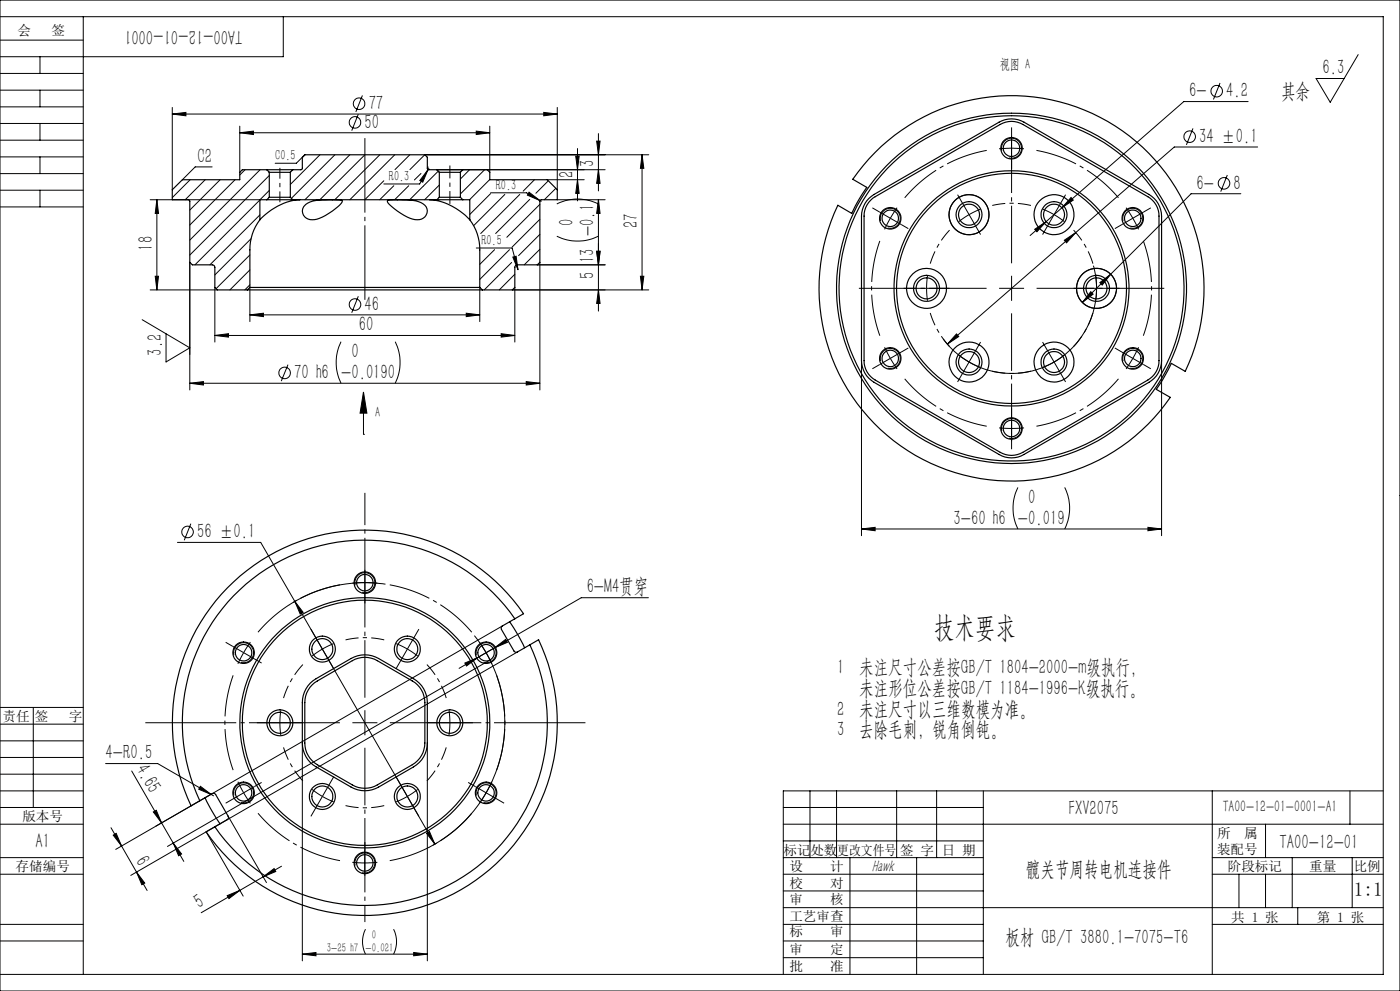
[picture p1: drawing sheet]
<svg xmlns="http://www.w3.org/2000/svg" width="420mm" height="297mm" viewBox="0 0 420 297" stroke-linecap="round" stroke-linejoin="round" font-family="sans-serif">
<g fill="none" stroke="#000" stroke-width=".3">
<path d="M0 0h420v297h-420zM0 12h25M0 5h415v287h-415M12 17v5M25 5v287M85 5v12h-85M407.5 16.4l-8.4 14.3-4.3-7.2h8.5M0 22h25M0 27h25M0 32h25M0 37h25M12 27v5"/>
<path d="M12 37v5M51.7 34.2l4.1-.5v1zM51.7 32.2v24.7M51.7 34.2h115.5M71.9 39.8l4.1-.5v1zM71.9 37.8v13.8M71.9 39.8h75M107.5 34.2l-2 5M108.7 28.6l-1.9 4.9M142.9 39.3l4 .5-4 .5zM146.9 37.8v13.8M163.1 33.7l4.1 .5-4.1 .5z"/>
<path d="M167.2 32.2v24.7M357.9 38.5l-2 4.9M366 24.9l-2 4.9M374.4 30.4h-19.3l-41.3 36M0 42h25M0 47h25M0 52h25M0 57h25M12 47v5M12 57v5M45 59.9h33M47.1 59.9l.5 4.1h-1z"/>
<path d="M47.1 59.9v27M57 53.9l-5.3 5.3M61.6 53.9l-6 6M63.6 50h-5l-3.9 3.9M66 53.9l-9.1 9.1M70.5 53.9l-13.6 13.5M73.5 50.9l-1.6 1.6M78 50.9l-21.1 21.1M80.8 52.6l-23.9 23.8M80.8 57.1l-22.3 22.3M91.5 46.4l-2.6 2.5h-6.3M96 46.4l-8.9 8.9"/>
<path d="M100.5 46.4l-13.1 13M105 46.4l-13.5 13.5M109.5 46.4l-13.5 13.5M113.9 46.4l-13.5 13.5M115.1 54.2l-5.7 5.7M118.1 55.7l-4.2 4.2M118.4 46.4l-13.4 13.5M122.6 55.7l-4.2 4.2M122.9 46.4l-4.4 4.4M126.3 52l-2 1.9M126.9 55.8l-4 4.1M128.2 50.1h.1"/>
<path d="M128.4 50.8l-1.6 3.8-.9-.5zM128.4 50.8l-2.5 4.3h-10.8M128.7 50.4l-.3 .4M131.1 50.9h50.4M131.5 51.3l-4.5 4.4M131.8 55.5l-4.4 4.4M140.9 50.9l-2.8 2.8M145.4 50.9l-7.3 7.2M146.9 53.8l-6 6.1M147.2 58l-6.3 6.3M147.2 57.8h10.8l4 2.3M151.4 58.3l-9.3 9.3"/>
<path d="M155.9 58.3l-11.7 11.7M158.7 57.6l3.3 2.5-3.8-1.6zM158.9 59.8l-10.2 10.2M160.3 53.9l-3.3 3.4M164.2 53.9h11.1M164.5 54.2l-3.7 3.7M166.8 56.4l-3.5 3.5M167.2 59.9h14.3M172.7 46.8h1l-.5 4.1zM173.2 44.5v15.7M173.2 53.9l.5 4.1h-1zM179 42.3h1l-.5 4.1z"/>
<path d="M179.5 50.9l.5 4.1h-1zM179.5 40v17.2M179.5 59.9v33.3M179.5 59.9l.5 4.1h-1zM192.6 46.4v40.5M192.6 46.4l.5 4h-1zM194.6 46.4h-67.2l-4.4 4.4M299.7 44.6l3.3-.2 4.2 .2M300.6 45.2a3 3 0 0 1 2.6-3.8 3 3 0 0 1 3.3 3.3 3 3 0 0 1-3.8 2.6M303.5 40.7v7.5M321.3 59.2l.7 .8-3.4 2.3zM368.2 52.5l-2 4.9"/>
<path d="M372.3 58.1h-15l-24.1 24.1M377.3 44.1h-25l-29.6 25.6M0 62h25M56.9 78.6v38.3M75 76.4l-10.2 10.1M75.3 71.5l-10.8 10.9M78 64.4l-15 15M142.9 74.3h10.7l1.8 6.6M148.4 74.8l-4.5 4.4M152.9 74.8l-9 8.9M153.5 78.7l-8.2 8.2M153.8 77l1-.2 .6 4.1z"/>
<path d="M161.2 79.4h20.3M161.8 61.4l-9.8 9.7M162 78.6v38.3M162 61.2l-.1 .1M162 65.7l-8.4 8.3M162 70.2l-6.4 6.4M162 74.7l-4.7 4.7M162 60.1l.4 .2M167 70.8a14.1 14.1 0 0 0 12.5 0M167 61.1a13.8 13.8 0 0 1 12.5 0M179 75.3h1l-.5 4.1zM264.2 66.2a2.99 2.99 0 0 1 2.6-3.7 2.99 2.99 0 0 1 3.3 3.2 2.99 2.99 0 0 1-3.8 2.6"/>
<path d="M310.4 68.7l3.4-2.3-2.7 3.1zM313.8 66.4l-4.8 4.2M319.3 72l3.4-2.3-2.7 3.1zM322.7 69.7l-38.5 33.4M328 79.6a25.5 25.5 0 0 1-13.4 29.7 25.5 25.5 0 0 1-31.6-7.7M336.9 66.2a2.99 2.99 0 0 1 2.7-3.7 2.99 2.99 0 0 1 3.2 3.2 2.99 2.99 0 0 1-3.7 2.6M42.7 95.8l14.2 8.4-7.1 4.3v-8.5M45 86.9h20.2M46.6 82.8h1l-.5 4.1zM64.5 86.1v16.4M75 80.9l-6 6M75 85.4l-1.6 1.5"/>
<path d="M75 94.4l4-.5v1zM75 86.1v10.3M75 94.4h68.9M107.5 88.8l-2 4.9M139.9 93.9l4 .5-4 .5zM143.9 86.1v10.3M153.7 86.9h40.9M154.4 86.1v16.4M154.4 82.2l-4.6 4.7M179.5 86.9l.5 4h-1zM192.1 82.8h1l-.5 4.1zM327.2 87.4l.7 .8-3.2 2.5z"/>
<path d="M330 84.7l3.2-2.5-2.5 3.2zM333.2 82.2l-8.5 8.5M56.9 114.9l4.1-.5v1zM56.9 114.9h105.1M64.5 100.5l4-.5v1zM64.5 100.5h89.9M86.4 109.3l-2 4.9M102.3 102.4a14.1 14.1 0 0 0 0 12.5M109 117.5l1.1 6.3h-2.1zM109 117.5v12.7M118.6 102.4a14.1 14.1 0 0 1 0 12.5M150.4 100l4 .5-4 .5z"/>
<path d="M157.9 114.4l4.1 .5-4.1 .5zM258.4 108.1v52.4M264.2 108.2a2.99 2.99 0 0 1 2.6-3.8 2.99 2.99 0 0 1 3.3 3.3 2.99 2.99 0 0 1-3.8 2.6M286.9 100.1l.7 .8-3.4 2.2zM336.9 108.2a2.99 2.99 0 0 1 2.7-3.8 2.99 2.99 0 0 1 3.2 3.3 2.99 2.99 0 0 1-3.7 2.6M348.5 108.1v52.4M109 130.2h.1M300.6 129.2a3 3 0 0 1 2.6-3.8 3 3 0 0 1 3.3 3.3 3 3 0 0 1-3.8 2.6M57.3 156.9l-2 5M258.4 158.5l4.1-.5v1.1zM258.4 158.5h90.1M305.4 146.1a14.1 14.1 0 0 0 0 12.4"/>
<path d="M319.4 146.1a13.8 13.8 0 0 1 0 12.4M344.4 158l4.1 .5-4.1 .6zM53.2 162.6h25l52.3 90.4M106.5 175.4a3 3 0 0 1 2.7-3.8 3 3 0 0 1 3.2 3.3 3 3 0 0 1-3.7 2.6M115.6 175.1a42 42 0 0 0-28.9 6.2M194.5 179.1h-20.1l-31.2 18M70.2 196.4a3 3 0 0 1 2.6-3.8 3 3 0 0 1 3.3 3.3 3 3 0 0 1-3.8 2.6M88.4 180.2l2.5 3.3-.8 .5zM139.5 198.7l3.7-1.6-3.3 2.5zM142.3 190.5a42 42 0 0 1-13.6 63.5M142.9 196.4a3 3 0 0 1 2.6-3.8 3 3 0 0 1 3.3 3.2 3 3 0 0 1-3.7 2.7M143.2 197.1l-5.5 3.2"/>
<path d="M147.1 197.8l-96.9 55.9M148.4 194.1l3.3-2.5 .5 .9zM150.7 187.6l-116 67M155.2 195.4l-116 67M0 212h25M0 217h25M10 212v30M0 227h25M0 222h25M0 237h25M0 232h25M31.7 228.8h15.6l16.8 9.7"/>
<path d="M39.5 231.1l15.6 27.1M60.1 235.7l3.3 2.4-3.8-1.6zM70.2 238.4a3 3 0 0 1 2.6-3.8 3 3 0 0 1 3.3 3.3 3 3 0 0 1-3.8 2.6M90.7 222.7v65.3M128.2 222.7v65.3M142.9 238.4a3 3 0 0 1 2.6-3.8 3 3 0 0 1 3.3 3.2 3 3 0 0 1-3.7 2.7M243 237v20M251 237v20M269 237v20M281 237v20M295 237v55M363.7 237v55"/>
<path d="M405 237v10M415 237h-180v55M0 247h25M0 257h25M0 242h25M33.3 248.1l10.8 18.8M34 250.3l.9-.5 1.6 3.8zM46 243.3l.9-.5 1.6 3.8zM52 252.7l2.5 3.2-.9 .6zM57.3 241.5l-10.6 6.1M61.8 249.3l11.2 19.3M68.4 244.6l11.5 19.9"/>
<path d="M84.5 259.6l-5.5 3.2M105.7 258.4l2.8 .2 4.7-.2M106.5 259.4a3 3 0 0 1 2.7-3.8 3 3 0 0 1 3.2 3.3 3 3 0 0 1-3.7 2.6M109.4 254.9v7.5M128 249.7l.8-.5 1.7 3.8zM235 257h60M235 252h60M235 247h180M235 242h60M255 257v35M275 257v35M363.7 257h51.3"/>
<path d="M379.7 247v10M387.7 257v15M405.7 257v15M0 277h25M0 262h25M41 261.4l2.4 3.3-.9 .4zM68.2 268.4l3.8-1.6-3.3 2.5zM79 262.8l-18.6 10.7M79 262.8l3.2-2.5 .5 .9zM109.6 278.5a8.4 8.4 0 0 0 0 7.5M118.1 278.5a8.4 8.4 0 0 1 0 7.5M235 272h180"/>
<path d="M235 277h60M235 267h60M235 262h60M363.7 277h51.3M363.7 262h51.3M371.7 262v10M379.7 262v10M389.3 272v5M0 282h25M90.7 286l4.1-.5v1zM90.7 286h37.5M124.1 285.5l4.1 .5-4.1 .5z"/>
<path d="M235 282h60M235 287h60"/>
<circle cx="106.5" cy="36.7" r="1.73"/>
<circle cx="107.7" cy="31.1" r="1.73"/>
<circle cx="365" cy="27.3" r="1.73"/>
<circle cx="356.9" cy="41" r="1.73"/>
<circle cx="367.2" cy="54.9" r="1.73"/>
<circle cx="290.7" cy="64.3" r="6"/>
<circle cx="106.5" cy="91.3" r="1.73"/>
<circle cx="328.9" cy="86.4" r="6"/>
<circle cx="85.4" cy="111.8" r="1.74"/>
<circle cx="56.3" cy="159.4" r="1.73"/>
</g>
<g fill="none" stroke="#000" stroke-width=".35">
<path d="M80 50.9h-7.3l-.8 .7v2.3h-17.2l-3 3v3h4.8l.4 .4v18.3l.8 .8h6l.5 .2 .3 .5v6l.7 .8h9M80 59.9h7.8M80 50.9h7.8M80 59.9h-2v6M80 50.9l.8 .7M80.8 59.1h6.3M80.8 51.6h6.3M80.8 59.1l-.8 .8M80.8 51.6v7.5M87.1 59.1l.7 .8M87.1 51.6v7.5M87.8 50.9h2.5l.3-.2 .1-3.6 .7-.7h36.1l.7 .7 .1 3.6 .3 .2h2.5"/>
<path d="M87.8 59.9h43.3M87.8 50.9l-.7 .7M90 59.9a18.4 18.4 0 0 0-12 6M128.9 59.9a18.1 18.1 0 0 1 12 6M131.1 59.9h7.8M131.1 50.9h7.8M131.1 50.9l.7 .7M131.8 59.1h6.3M131.8 51.6h6.3M131.8 51.6v7.5M131.8 59.1l-.7 .8M138.1 59.1l.8 .8"/>
<path d="M138.1 51.6v7.5M138.9 50.9h7.3l.7 .7v2.3h17.3l3 3v3h-4.8l-.4 .4v18.3l-.8 .8h-6l-.5 .2-.3 .4v6.1l-.7 .8h-9M138.9 59.9h2v6M138.9 50.9l-.8 .7M260.7 59.5l1.5-1.2 37.5-21.7a7.6 7.6 0 0 1 7.5 0l37.5 21.7a7.6 7.6 0 0 1 3.8 6.5v43.3a7.6 7.6 0 0 1-3.8 6.5l-37.5 21.6a7.3 7.3 0 0 1-7.5 0l-37.5-21.6a7.6 7.6 0 0 1-3.8-6.5v-43.3a7.7 7.7 0 0 1 2.3-5.3zM262.5 45.7a57.7 57.7 0 0 1 74.2-6.5 57.7 57.7 0 0 1 18.9 72.1l-4.2-2.4-2.6 5-1.9 2.8 4.2 2.4a57.8 57.8 0 0 1-76.5 17.4 57.8 57.8 0 0 1-23.2-75l4.1 2.5 2.1-4.1 2.4-3.7-4.2-2.5 3.2-4.1zM78 65.9a14.6 14.6 0 0 0-3 9v11.2M91.7 61.3a11.6 11.6 0 0 1 6.9-1.4h3.2l.8 .2 .1 .4a16.3 16.3 0 0 1-8.3 5.3 2.69 2.69 0 0 1-3.2-1.1 2.69 2.69 0 0 1 .5-3.4zM116.3 60.1l2-.2a17.5 17.5 0 0 1 8.6 1.2 2.68 2.68 0 0 1 .9 3.4 2.68 2.68 0 0 1-3.3 1.3 17.3 17.3 0 0 1-8.3-5.3zM140.9 65.9a14.6 14.6 0 0 1 3 9v11.2M261.2 60l1.4-1.1 37.5-21.6a6.7 6.7 0 0 1 6.7 0l37.5 21.6a6.7 6.7 0 0 1 3.4 5.9v43.3a6.7 6.7 0 0 1-3.4 5.8l-37.5 21.7a6.7 6.7 0 0 1-6.7 0l-37.5-21.7a6.7 6.7 0 0 1-3.4-5.8v-43.3a6.5 6.5 0 0 1 2-4.8zM74.2 86.9h70.5"/>
<path d="M75 86.1h68.9M75 86.1l-.8 .8M143.9 86.1l.8 .8M152.9 186.3l2.4 3.8 2.1 4M154.4 185.5l-3.8 2.2-.2 .4v.5l4 6.7 .7 .2 3.9-2.3M154.4 185.5a54.7 54.7 0 0 0-72.3-16.3 54.7 54.7 0 0 0-22.2 70.8M154.4 185.5l2.7-1.6a57.8 57.8 0 0 0-76.5-17.3 57.8 57.8 0 0 0-23.3 74.9l2.6-1.5M159 193.2a54.7 54.7 0 0 1-22.2 70.8 54.7 54.7 0 0 1-72.3-16.2M159 193.2l2.6-1.5a57.8 57.8 0 0 1-23.3 74.9 57.8 57.8 0 0 1-76.5-17.3l2.7-1.5M93.1 204.7l1.7-1.3 10.5-6.1a8.3 8.3 0 0 1 8.3 0l10.5 6.1a8.2 8.2 0 0 1 4.1 7.2v12.1a8.2 8.2 0 0 1-4.1 7.1l-10.5 6.1a8.3 8.3 0 0 1-8.3 0l-10.5-6.1a8.2 8.2 0 0 1-4.1-7.1v-12.1a8.4 8.4 0 0 1 2.4-5.9zM93.7 205.2l1.5-1.1 10.5-6.1a7.4 7.4 0 0 1 7.5 0l10.5 6.1a7.5 7.5 0 0 1 3.8 6.5v12.1a7.6 7.6 0 0 1-3.8 6.5l-10.5 6a7.4 7.4 0 0 1-7.5 0l-10.5-6a7.6 7.6 0 0 1-3.8-6.5v-12.1a7.3 7.3 0 0 1 2.3-5.4zM59.9 240l3.8-2.2 .8 .1 3.9 6.7a.71 .71 0 0 1-.2 1l-3.7 2.2"/>
<path d="M61.5 239.1l2.1 4 2.4 3.8"/>
<circle cx="303.5" cy="44.4" r="3.2"/>
<circle cx="303.5" cy="44.4" r="2.47"/>
<circle cx="267.1" cy="65.4" r="2.48"/>
<circle cx="267.1" cy="65.4" r="3.2"/>
<circle cx="290.7" cy="64.3" r="6"/>
<circle cx="290.7" cy="64.3" r="3.9"/>
<circle cx="290.7" cy="64.3" r="3.2"/>
<circle cx="316.2" cy="64.3" r="6"/>
<circle cx="316.2" cy="64.3" r="3.9"/>
<circle cx="316.2" cy="64.3" r="3.2"/>
<circle cx="339.8" cy="65.4" r="2.48"/>
<circle cx="339.8" cy="65.4" r="3.2"/>
<circle cx="278" cy="86.4" r="6"/>
<circle cx="278" cy="86.4" r="3.9"/>
<circle cx="278" cy="86.4" r="3.1"/>
<circle cx="303.4" cy="86.4" r="52.5"/>
<circle cx="303.5" cy="86.4" r="35.3"/>
<circle cx="303.5" cy="86.4" r="34.5"/>
<circle cx="303.5" cy="86.4" r="51.8"/>
<circle cx="329" cy="86.4" r="3.2"/>
<circle cx="329" cy="86.4" r="6"/>
<circle cx="329" cy="86.4" r="3.9"/>
<circle cx="267.1" cy="107.4" r="3.2"/>
<circle cx="267.1" cy="107.4" r="2.47"/>
<circle cx="290.7" cy="108.5" r="6"/>
<circle cx="290.7" cy="108.5" r="3.9"/>
<circle cx="290.7" cy="108.5" r="3.2"/>
<circle cx="316.2" cy="108.5" r="6"/>
<circle cx="316.2" cy="108.5" r="3.9"/>
<circle cx="316.2" cy="108.5" r="3.2"/>
<circle cx="339.8" cy="107.4" r="3.2"/>
<circle cx="339.8" cy="107.4" r="2.47"/>
<circle cx="303.5" cy="128.4" r="2.48"/>
<circle cx="303.5" cy="128.4" r="3.2"/>
<circle cx="109.4" cy="174.6" r="2.48"/>
<circle cx="109.4" cy="174.6" r="3.2"/>
<circle cx="73.1" cy="195.6" r="2.48"/>
<circle cx="73.1" cy="195.6" r="3.2"/>
<circle cx="96.7" cy="194.5" r="3.9"/>
<circle cx="96.7" cy="194.5" r="3.2"/>
<circle cx="122.2" cy="194.5" r="3.2"/>
<circle cx="122.2" cy="194.5" r="3.9"/>
<circle cx="145.8" cy="195.6" r="2.48"/>
<circle cx="145.8" cy="195.6" r="3.2"/>
<circle cx="83.9" cy="216.6" r="3.9"/>
<circle cx="83.9" cy="216.6" r="3.2"/>
<circle cx="109.5" cy="216.6" r="37.5"/>
<circle cx="109.5" cy="216.6" r="36.7"/>
<circle cx="135" cy="216.6" r="3.9"/>
<circle cx="135" cy="216.6" r="3.2"/>
<circle cx="73.1" cy="237.6" r="2.48"/>
<circle cx="73.1" cy="237.6" r="3.2"/>
<circle cx="96.7" cy="238.7" r="3.9"/>
<circle cx="96.7" cy="238.7" r="3.2"/>
<circle cx="122.2" cy="238.7" r="3.2"/>
<circle cx="122.2" cy="238.7" r="3.9"/>
<circle cx="145.8" cy="237.6" r="2.48"/>
<circle cx="145.8" cy="237.6" r="3.2"/>
<circle cx="109.4" cy="258.6" r="2.48"/>
<circle cx="109.4" cy="258.6" r="3.2"/>
</g>
<g fill="none" stroke="#000" stroke-width=".3" stroke-dasharray="30.5 1.3 1.3 1.3" stroke-linecap="butt">
<path d="M303.5 40.7v-2.5M303.5 48.2v2.4M263.9 63.5l-2.2-1.2M267.1 65.4l-1.7 3.3M267.1 65.4l2-3.2M267.1 65.4l-3.2-1.9M267.1 65.4l3.2 1.9M270.3 67.3l2.2 1.2M288.8 61.1l-1.5-2.8M290.7 64.3l-3.1 2.1M290.7 64.3l3.4-1.6M290.7 64.3l-1.9-3.2"/>
<path d="M290.7 64.3l1.9 3.3M292.6 67.6l1.6 2.7M314.3 67.6l-1.5 2.7M316.2 64.3l-3.3-1.6M316.2 64.3l3.1 2.1M316.2 64.3l1.9-3.2M316.2 64.3l-1.9 3.3M318.1 61.1l1.6-2.8M336.6 67.3l-2.1 1.2M339.8 65.4l-2-3.2M339.8 65.4l1.8 3.3M339.8 65.4l3.3-1.9"/>
<path d="M339.8 65.4l-3.2 1.9M343.1 63.5l2.1-1.2M274.2 86.4h-3.1M278 86.4l.2 3.7M278 86.4l.2-3.7M278 86.4h-3.8M278 86.4h3.7M281.7 86.4h3.2M303.5 86.4v-3.7M303.5 86.4h-3.8M303.5 86.4v3.8M303.5 86.4h3.7"/>
<path d="M325.2 86.4h-3.1M329 86.4l-.3-3.7M329 86.4l-.3 3.7M329 86.4h3.7M329 86.4h-3.8M332.7 86.4h3.2M263.9 109.3l-2.2 1.2M267.1 107.4l2 3.2M267.1 107.4l-1.7-3.3M267.1 107.4l-3.2 1.9M267.1 107.4l3.2-1.9M270.3 105.5l2.2-1.2"/>
<path d="M288.8 111.7l-1.5 2.8M290.7 108.5l3.4 1.6M290.7 108.5l-3.1-2.1M290.7 108.5l-1.9 3.2M290.7 108.5l1.9-3.3M292.6 105.2l1.6-2.7M314.3 105.2l-1.5-2.7M316.2 108.5l3.1-2.1M316.2 108.5l-3.3 1.6M316.2 108.5l1.9 3.2M316.2 108.5l-1.9-3.3M318.1 111.7l1.6 2.8"/>
<path d="M336.6 105.5l-2.1-1.2M339.8 107.4l1.8-3.3M339.8 107.4l-2 3.2M339.8 107.4l3.3 1.9M339.8 107.4l-3.2-1.9M343.1 109.3l2.1 1.2M303.5 128.4l3.7-.2M303.5 128.4l-3.8-.2M303.5 128.4v3.8M303.5 128.4v-3.7M303.5 132.2v2.4M303.5 124.7v-2.5"/>
<path d="M109.5 174.6l-3.8 .2M109.5 174.6l3.7 .2M109.5 174.6v-3.7M109.5 174.6v3.8M109.5 178.4v2.4M69.8 193.7l-2.1-1.2M73.1 195.6l-1.7 3.3M73.1 195.6l2-3.2M73.1 195.6l-3.3-1.9M73.1 195.6l3.2 1.9M76.3 197.5l2.2 1.2M94.8 191.3l-1.5-2.8"/>
<path d="M96.7 194.5l-3.1 2.1M96.7 194.5l3.4-1.6M96.7 194.5l-1.9-3.2M96.7 194.5l1.9 3.3M98.6 197.8l1.6 2.7M120.3 197.8l-1.5 2.7M122.2 194.5l-3.4-1.6M122.2 194.5l3.1 2.1M122.2 194.5l1.9-3.2M122.2 194.5l-1.9 3.3M124.1 191.3l1.6-2.8M142.6 197.5l-2.2 1.2"/>
<path d="M145.8 195.6l-2-3.2M145.8 195.6l1.8 3.3M145.8 195.6l3.3-1.9M145.8 195.6l-3.2 1.9M149.1 193.7l2.1-1.2M80.2 216.6h-3.1M84 216.6l.2 3.7M84 216.6l.2-3.7M84 216.6h-3.8M84 216.6h3.7M87.7 216.6h3.2M109.5 216.6v-3.7"/>
<path d="M109.5 216.6h-3.8M109.5 216.6v3.8M109.5 216.6h3.7M131.2 216.6h-3.1M135 216.6l-.3-3.7M135 216.6l-.3 3.7M135 216.6h3.7M135 216.6h-3.8M138.7 216.6h3.2M69.8 239.5l-2.1 1.2M73.1 237.6l2 3.2M73.1 237.6l-1.7-3.3"/>
<path d="M73.1 237.6l-3.3 1.9M73.1 237.6l3.2-1.9M76.3 235.7l2.2-1.2M96.7 238.7l3.4 1.6M96.7 238.7l-3.1-2.1M96.7 238.7l-1.9 3.2M96.7 238.7l1.9-3.3M98.6 235.4l1.6-2.7M120.3 235.4l-1.5-2.7M122.2 238.7l3.1-2.1M122.2 238.7l-3.4 1.6M122.2 238.7l1.9 3.2"/>
<path d="M122.2 238.7l-1.9-3.3M142.6 235.7l-2.2-1.2M145.8 237.6l1.8-3.3M145.8 237.6l-2 3.2M145.8 237.6l3.3 1.9M145.8 237.6l-3.2-1.9M149.1 239.5l2.1 1.2M94.8 241.9l-1.5 2.8M109.5 254.9v-2.5M124.1 241.9l1.6 2.8"/>
</g>
<path d="M296 45.1a42 42 0 0 0-24.6 14.2M335.5 59.3a42 42 0 0 0-24.6-14.2M263.9 72.2a42 42 0 0 0 0 28.4M271.4 113.5a42 42 0 0 0 24.6 14.2M343 100.6a42 42 0 0 0 0-28.4M310.9 127.7a42 42 0 0 0 24.6-14.2M102 175.3a42 42 0 0 0-24.6 14.2M141.5 189.5a42 42 0 0 0-24.6-14.2M69.9 202.4a42 42 0 0 0 0 28.4M149 230.8a42 42 0 0 0 0-28.4M77.4 243.7a42 42 0 0 0 24.6 14.2M116.9 257.9a42 42 0 0 0 24.6-14.2" fill="none" stroke="#000" stroke-width=".3" stroke-dasharray="30.5 1.3 1.3 1.3" stroke-dashoffset="17.9" stroke-linecap="butt"/>
<path d="M284.9 69a25.5 25.5 0 0 0-5.8 10M309.3 61.6a25.5 25.5 0 0 0-11.6 0M327.9 79a25.5 25.5 0 0 0-5.8-10M279.1 93.8a25.5 25.5 0 0 0 5.8 10M297.7 111.2a25.5 25.5 0 0 0 11.6 0M322.1 103.8a25.5 25.5 0 0 0 5.8-10M90.9 199.2a25.5 25.5 0 0 0-5.8 10M115.3 191.8a25.5 25.5 0 0 0-11.6 0M133.9 209.2a25.5 25.5 0 0 0-5.8-10M85.1 224a25.5 25.5 0 0 0 5.8 10M128.1 234a25.5 25.5 0 0 0 5.8-10M103.7 241.4a25.5 25.5 0 0 0 11.6 0" fill="none" stroke="#000" stroke-width=".3" stroke-dasharray="30.5 1.3 1.3 1.3" stroke-dashoffset="26.5" stroke-linecap="butt"/>
<path d="M109.5 89.9v-48.5" fill="none" stroke="#000" stroke-width=".3" stroke-dasharray="30.5 1.3 1.3 1.3" stroke-dashoffset="8.2" stroke-linecap="butt"/>
<path d="M84 60.6v-10.3" fill="none" stroke="#000" stroke-width=".3" stroke-dasharray="30.5 1.3 1.3 1.3" stroke-dashoffset="27.2" stroke-linecap="butt"/>
<path d="M135 61.1v-11.5" fill="none" stroke="#000" stroke-width=".3" stroke-dasharray="30.5 1.3 1.3 1.3" stroke-dashoffset="26.6" stroke-linecap="butt"/>
<path d="M303.5 78.9v-38.3M296 86.4h-38.3M303.5 93.9v38.3M311 86.4h38.3M109.5 209.1v-38.3M109.5 224.1v38.3" fill="none" stroke="#000" stroke-width=".3" stroke-dasharray="30.5 1.3 1.3 1.3" stroke-dashoffset="13.2" stroke-linecap="butt"/>
<path d="M109.5 262.4v13.9" fill="none" stroke="#000" stroke-width=".3" stroke-dasharray="30.5 1.3 1.3 1.3" stroke-dashoffset="25.4" stroke-linecap="butt"/>
<path d="M102 216.6h-58.4" fill="none" stroke="#000" stroke-width=".3" stroke-dasharray="30.5 1.3 1.3 1.3" stroke-dashoffset="3.2" stroke-linecap="butt"/>
<path d="M117 216.6h58.6" fill="none" stroke="#000" stroke-width=".3" stroke-dasharray="30.5 1.3 1.3 1.3" stroke-dashoffset="3.1" stroke-linecap="butt"/>
<path d="M109.5 170.9v-23.2" fill="none" stroke="#000" stroke-width=".3" stroke-dasharray="30.5 1.3 1.3 1.3" stroke-dashoffset="20.8" stroke-linecap="butt"/>
<g fill="#000">
<path d="M109 117.5l1.1 6.3h-2.1z"/>
<path d="M51.7 34.2l4.1-.5v1zM163.1 33.7l4.1 .5-4.1 .5z"/>
<path d="M71.9 39.8l4.1-.5v1zM142.9 39.3l4 .5-4 .5z"/>
<path d="M179 42.3h1l-.5 4.1zM179.5 50.9l.5 4.1h-1zM192.6 46.4l.5 4h-1zM192.1 82.8h1l-.5 4.1z"/>
<path d="M179.5 59.9l.5 4.1h-1zM179 75.3h1l-.5 4.1z"/>
<path d="M158.7 57.6l-.5 .9 3.8 1.6zM153.8 77l1.6 3.9-.6-4.1zM128.4 50.8l-2.5 3.3 .9 .5z"/>
<path d="M179 75.3h1l-.5 4.1zM179.5 86.9l.5 4h-1zM172.7 46.8h1l-.5 4.1zM173.2 53.9l.5 4.1h-1z"/>
<path d="M46.6 82.8h1l-.5 4.1zM47.1 59.9l.5 4.1h-1z"/>
<path d="M75 94.4l4-.5v1zM139.9 93.9l4 .5-4 .5z"/>
<path d="M327.2 87.4l-2.5 3.3 3.2-2.5zM330 84.7l.7 .7 2.5-3.2z"/>
<path d="M64.5 100.5l4-.5v1zM150.4 100l4 .5-4 .5zM56.9 114.9l4.1-.5v1zM157.9 114.4l4.1 .5-4.1 .5zM310.4 68.7l.7 .8 2.7-3.1zM321.3 59.2l-2.7 3.1 3.4-2.3zM286.9 100.1l-2.7 3 3.4-2.2zM319.3 72l.7 .8 2.7-3.1z"/>
<path d="M258.4 158.5l4.1-.5v1.1zM344.4 158l4.1 .5-4.1 .6z"/>
<path d="M34 250.3l.9-.5 1.6 3.8zM41 261.4l2.4 3.3-.9 .4z"/>
<path d="M46 243.3l.9-.5 1.6 3.8zM52 252.7l2.5 3.2-.9 .6z"/>
<path d="M128 249.7l2.5 3.3-1.7-3.8zM88.4 180.2l1.7 3.8 .8-.5zM139.5 198.7l.4 .9 3.3-2.5zM148.4 194.1l3.8-1.6-.5-.9zM60.1 235.7l-.5 .8 3.8 1.6z"/>
<path d="M79 262.8l3.2-2.5 .5 .9zM68.2 268.4l3.8-1.6-3.3 2.5z"/>
<path d="M90.7 286l4.1-.5v1zM124.1 285.5l4.1 .5-4.1 .5z"/>
</g>
<text font-size="8.8" x="280.3" y="190.8">技术要求</text>
<g font-size="6.3">
<text x="72.8" y="9" transform="rotate(-180 72.8 9)">TA00-12-01-0001</text>
<text x="396.8" y="22.3">6.3</text>
<text x="356.7" y="29.2">6-</text>
<text x="367.9" y="29.2">4.2</text>
<text x="384.3" y="29.4">其余</text>
<text x="110.6" y="32.9">77</text>
<text x="109.4" y="38.5">50</text>
<text x="359.8" y="42.8">34 ±0.1</text>
<text x="59.3" y="48.7">C2</text>
<text x="172" y="53.2" transform="rotate(-90 172 53.2)">2</text>
<text x="178.3" y="49.9" transform="rotate(-90 178.3 49.9)">3</text>
<text x="358.9" y="56.8">6-</text>
<text x="370.1" y="56.8">8</text>
<text x="172" y="67.7" transform="rotate(-90 172 67.7)">0</text>
<text x="191.4" y="68.3" transform="rotate(-90 191.4 68.3)">27</text>
<text x="45.8" y="75.1" transform="rotate(-90 45.8 75.1)">18</text>
<text x="178.3" y="78.8" transform="rotate(-90 178.3 78.8)">13 -0.1</text>
<text x="178.3" y="83.5" transform="rotate(-90 178.3 83.5)">5</text>
<text x="109.4" y="93.1">46</text>
<text x="107.7" y="99.3">60</text>
<text x="48.6" y="106.6" transform="rotate(-90 48.6 106.6)">3.2</text>
<text x="105.4" y="107.4">0</text>
<text x="88.3" y="113.6">70 h6 -0.0190</text>
<text x="308.5" y="151">0</text>
<text x="59.1" y="161.3">56 ±0.1</text>
<text x="286" y="157.3">3-60 h6 -0.019</text>
<text x="176" y="177.9">6-M4贯穿</text>
<text x="251.2" y="202">1 未注尺寸公差按GB/T 1804-2000-m级执行，</text>
<text x="257.7" y="208.2">未注形位公差按GB/T 1184-1996-K级执行。</text>
<text x="251.2" y="214.5">2 未注尺寸以三维数模为准。</text>
<text x="251.2" y="220.7">3 去除毛刺，锐角倒钝。</text>
<text x="31.7" y="227.6">4-R0.5</text>
<text x="40.6" y="230.4" transform="rotate(60 40.6 230.4)">4.65</text>
<text x="320.6" y="244.2">FXV2075</text>
<text x="10.6" y="254.2">A1</text>
<text x="383.9" y="254.4">TA00-12-01</text>
<text x="40.5" y="258" transform="rotate(60 40.5 258)">6</text>
<text x="307.7" y="262.6">髋关节周转电机连接件</text>
<text x="59.7" y="272.4" transform="rotate(-30 59.7 272.4)">5</text>
<text x="301.6" y="283">板材 GB/T 3880.1-7075-T6</text>
</g>
<text font-size="5.8" x="406.1" y="268.4">1:1</text>
<text font-size="5.1" x="261.4" y="261.3">Hawk</text>
<text font-size="5" x="366.8" y="243.4">TA00-12-01-0001-A1</text>
<g font-size="4.4">
<text x="299.9" y="20.6">视图 A</text>
<text x="82.6" y="48">C0.5</text>
<text x="116.7" y="54.3">R0.3</text>
<text x="148.7" y="56.9">R0.3</text>
<text x="144.4" y="73.4">R0.5</text>
<text x="112.5" y="125.1">A</text>
</g>
<g font-size="4.1">
<text x="5.3" y="10.6">会</text>
<text x="15.4" y="10.6">签</text>
<text x=".8" y="216.1">责任</text>
<text x="10.4" y="216.1">签</text>
<text x="20.6" y="216.1">字</text>
<text x="6.7" y="246.1">版本号</text>
<text x="365.1" y="251">所</text>
<text x="373.3" y="251">属</text>
<text x="235.1" y="256.1">标记</text>
<text x="243.1" y="256.1">处数</text>
<text x="251.2" y="256.1">更改文件号</text>
<text x="270" y="256.1">签 字</text>
<text x="282.6" y="256.1">日 期</text>
<text x="365.1" y="256">装配号</text>
<text x="4.7" y="261.1">存储编号</text>
<text x="236.8" y="260.9">设</text>
<text x="249" y="260.9">计</text>
<text x="368.4" y="260.9">阶段标记</text>
<text x="392.7" y="260.9">重量</text>
<text x="406.1" y="260.9">比例</text>
<text x="236.8" y="266.1">校</text>
<text x="249" y="266.1">对</text>
<text x="236.8" y="270.9">审</text>
<text x="249" y="270.9">核</text>
<text x="236.8" y="276.1">工艺审查</text>
<text x="236.8" y="280.7">标</text>
<text x="249" y="280.7">审</text>
<text x="369.4" y="276.4">共 1 张</text>
<text x="395" y="276.4">第 1 张</text>
<text x="236.8" y="286">审</text>
<text x="249" y="286">定</text>
<text x="236.8" y="291">批</text>
<text x="249" y="291">准</text>
</g>
<g font-size="3.8">
<text x="111.5" y="281.4">0</text>
<text x="98" y="285.2">3-25 h7 -0.021</text>
</g>
</svg>
